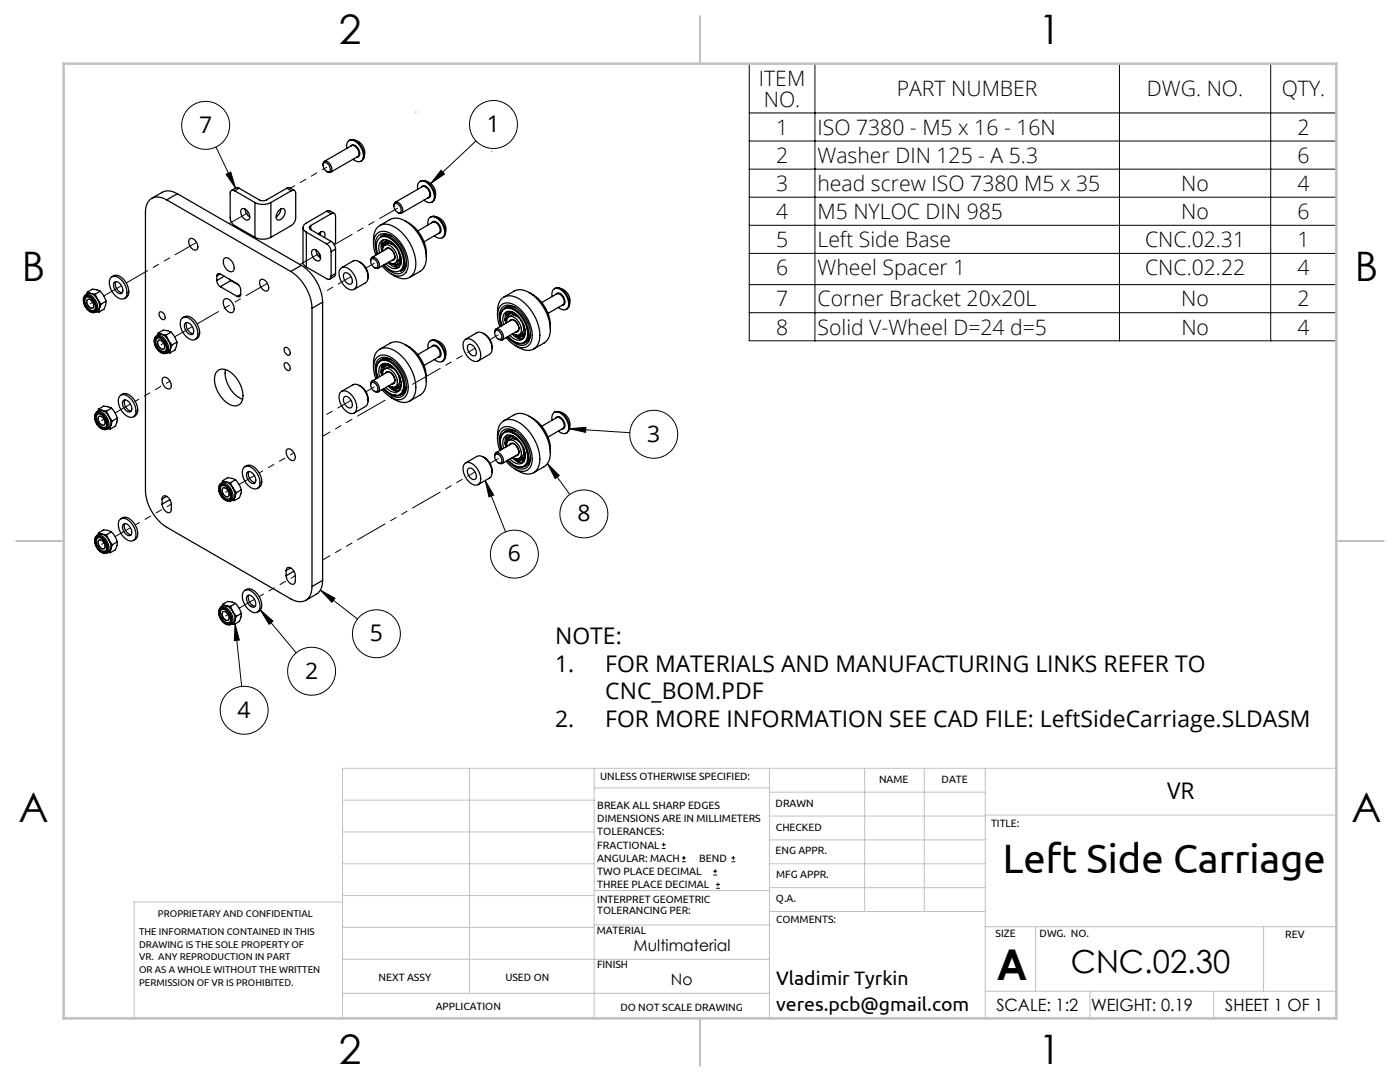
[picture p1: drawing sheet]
<svg xmlns="http://www.w3.org/2000/svg" width="279mm" height="216mm" viewBox="0 0 279 216" stroke-linecap="round" stroke-linejoin="round" font-family="sans-serif">
<g fill="none" stroke="#000" stroke-width=".2">
<path d="M149.5 12.7h117.2v55.3h-117.2zM162.6 12.7v55.3M223.4 12.7v55.3M253.6 12.7v55.3M43.1 29.3l3.9 8.2M45.1 34.8l.9-.5 1 3.2zM88 34l.7 .7-2.7 1.9zM95 28.1l-9 8.5M149.5 22.5h117.2M149.5 28.1h117.2M149.5 33.7h117.2M149.5 39.4h117.2"/>
<path d="M149.5 45h117.2M149.5 50.6h117.2M149.5 56.8h117.2M149.5 62.4h117.2M96.8 95.9l4.1 10.2M96.8 95.9l1.7 2.9-.9 .3zM109.3 92.5l4.4 6.2M109.3 92.5l2.3 2.4-.8 .6zM113.6 85.6l3.3-.3v1zM113.6 85.6l12.1 .7M63.9 117.8l7.4 5.7M63.9 117.8l3 1.6-.7 .8z"/>
<path d="M46.9 124.5l1.3 12.5M46.9 124.5l.9 3.2-1 .1zM52 121.7l2.5 2.2-.8 .7zM52 121.7l7.1 8.6M132.1 169.3h.7M132.1 168.5h.7M132.4 168.2v.7M136.1 171.9h.8M136.1 171.2h.8M136.5 170.8v.8M142.3 174.6h.8M142.3 173.8h.8"/>
<path d="M142.7 173.5v.7M142.9 177.3h.8M142.9 176.5h.8M143.3 176.1v.8M146 171.9h.7M146 171.2h.7M146.3 170.8v.8"/>
<circle cx="41" cy="25" r="4.8"/>
<circle cx="98.5" cy="24.8" r="4.8"/>
<circle cx="130.5" cy="86.7" r="4.8"/>
<circle cx="102.7" cy="110.6" r="4.8"/>
<circle cx="116.5" cy="102.5" r="4.8"/>
<circle cx="62.2" cy="133.9" r="4.8"/>
<circle cx="75.1" cy="126.5" r="4.8"/>
<circle cx="48.7" cy="141.7" r="4.8"/>
</g>
<g fill="none" stroke="#c0c0c0" stroke-width=".2">
<path d="M68.4 159.7h50.2M93.7 153.3v44.9M118.6 153.3v49.9M118.6 157.2h34.9M153.5 153.3v49.9M153.5 158.1h43.1M172.6 153.3v28.6M184.5 153.3v28.6M196.6 153.3v49.9M266.7 153.3h-198.3v49.9M68.4 178.7h50.2M68.4 172.4h50.2"/>
<path d="M68.4 166h50.2M68.4 180h-41.6v23.2M118.6 177.7h35.1M153.5 167.6h43.1M153.5 162.8h43.1M153.5 172.4h43.1M153.5 177.1h43.1M196.6 162.6h70.1M68.4 198.2h85.1M68.4 185.1h50.2M68.4 191.4h50.2M118.6 191.4h34.9"/>
<path d="M118.6 184.6h35.1M153.7 181.9h42.9M196.6 197.8h70.1M196.6 184.9h70.1M206.7 184.9v12.9M217.5 197.8v5.4M242.2 197.8v5.4M252.2 184.9v12.9"/>
</g>
<path d="M139.7 3.2v9.5M3.2 107.9h9.5M266.7 107.9h9.5M139.7 203.2v9.5" fill="none" stroke="#c0c0c0" stroke-width=".25"/>
<path d="M12.7 12.7h254v190.5h-254z" fill="none" stroke="#c0c0c0" stroke-width=".5"/>
<path d="M88 34l.7 .7-2.7 1.9zM45.1 34.8l.9-.5 1 3.2zM113.6 85.6l3.3-.3v1zM52 121.7l2.5 2.2-.8 .7zM46.9 124.5l.9 3.2-1 .1zM63.9 117.7l3 1.7-.7 .8zM109.3 92.5l2.3 2.4-.8 .6zM96.8 95.9l1.7 2.9-.9 .3z" fill="#000"/>
<g fill="none" stroke="#000" stroke-width=".25">
<path d="M33.3 39.9a2.55 2.55 0 0 0-3.9 .7l-.4 1.7v55.6a9.4 9.4 0 0 0 4.3 7.3l24.7 14.3a2.55 2.55 0 0 0 3.9-.8l.4-1.7M33.3 39.9l24.7 14.3M35.4 38.7a3 3 0 0 0-3-.3l-2.1 1.2M35.4 38.7l-2.1 1.2M35.4 38.7l24.7 14.2M46.8 38.1a.54 .54 0 0 0-.6-.1 .54 .54 0 0 0-.3 .6v4.9a1.95 1.95 0 0 0 .9 1.5l4.1 2.4M46.8 38.1l4.1 2.3M47.7 37.6l4.1 2.3a1.56 1.56 0 0 0 1.4 0l4-2.3M47.7 37.6l-.5-.2-1 .6M47.7 37.6l-.9 .5M57.2 37.6l.5-.2 1.1 .6M57.2 37.6l.9 .5"/>
<path d="M58.1 38.1a.54 .54 0 0 1 .7-.1 .54 .54 0 0 1 .2 .6v4.9a1.95 1.95 0 0 1-.9 1.5l-4 2.4M58.1 38.1l-4 2.3M64.5 33a.62 .62 0 0 1 .3-.8 .62 .62 0 0 1 .8 .2 1.29 1.29 0 0 1 .3 2l-.7-.2M64.7 32.5a1.19 1.19 0 0 1 1 1.8 1.19 1.19 0 0 1-1-1.8zM64.7 32.2l5.5-3.1a1.44 1.44 0 0 1 1.2 2.1l-5.4 3.2M69.2 29.6a1.17 1.17 0 0 1 .5-1.6 1.17 1.17 0 0 1 1.6 .5 3.2 3.2 0 0 1 1 3.4 1.18 1.18 0 0 1-1.8-.1M69.7 28.1a1.51 1.51 0 0 1 2 .6 2.95 2.95 0 0 1 .8 3.1l-.5 .4M70 29.2v-.1a.85 .85 0 0 1 1.4 .4l.4 .9a.66 .66 0 0 1-.6 .9M70.3 27.9a2.66 2.66 0 0 1 2.2 3.8M83.4 37.8a1.17 1.17 0 0 1 .4-1.6 1.17 1.17 0 0 1 1.6 .4 3.2 3.2 0 0 1 1.1 3.4 1.17 1.17 0 0 1-1.9-.1M83.8 36.2a1.48 1.48 0 0 1 2 .6 3 3 0 0 1 .8 3.2l-.4 .3M84.1 37.3a.73 .73 0 0 1 1.3 .2l.5 .9a.69 .69 0 0 1-.5 1.1"/>
<path d="M84.4 36a2.66 2.66 0 0 1 2.3 3.9M16.9 59.2a1.1 1.1 0 0 1 1.6 .4 1.98 1.98 0 0 1 .4 2.6 1.7 1.7 0 0 1-2-1.4l-.2-.7zM17 59.3a1.53 1.53 0 0 1 2 1.2l.1 .4a.86 .86 0 0 1-.3 1.2 .86 .86 0 0 1-1.2-.3 2 2 0 0 1-.6-2.5zM17.1 58.8a1.84 1.84 0 0 1 2.1 1.4l.3 1.1-.1 .7-.3 .3M17.1 58.8a2.02 2.02 0 0 0 .3 2.9l.9 .6h.8M17.2 59.3a1.59 1.59 0 0 1 1.9 1.7 .73 .73 0 0 1-.4 .9 .73 .73 0 0 1-1-.3 1.75 1.75 0 0 1-.5-2.3zM17.4 58.3l.7 .2M17.4 58.3l-.2 .4M17.5 59.7a1.16 1.16 0 0 1 1 1.8 1.16 1.16 0 0 1-1-1.8zM18.1 58.5l-.5 .1-.5 .2M18.1 58.5a2.49 2.49 0 0 1 1.4 1.2M18.1 58.5l.9 .2"/>
<path d="M19 58.7l.5 1M19.5 59.7a2.55 2.55 0 0 1 .4 1.8M19.5 59.7l.7 1M20 58.1l.7 .9 .5 1.1M20 58.1l-.6-.2a1.95 1.95 0 0 0-2 .4M20 58.1l-1 .6M22.1 55.4a1.43 1.43 0 0 1 2.2 .5 3.1 3.1 0 0 1 .8 3.5 1.43 1.43 0 0 1-2.2-.5 3.1 3.1 0 0 1-.8-3.5zM22.3 55.2a1.78 1.78 0 0 1 2.6 .9 2.8 2.8 0 0 1 .5 3.1l-.6 .4M22.9 56.3a1.45 1.45 0 0 1 1.6 1.6 .65 .65 0 0 1-.5 .7 .65 .65 0 0 1-.7-.4l-.6-.9a.99 .99 0 0 1 .2-1zM23.1 56.2a1.73 1.73 0 0 0 1.3 2.2M37.9 47.7a1.42 1.42 0 0 1 1.6 1.6 .64 .64 0 0 1-.5 .7 .64 .64 0 0 1-.7-.4l-.6-.9v-.6zM43.3 56a1.56 1.56 0 0 0 .7 1.2"/>
<path d="M43.3 55.1v.9M44 54.7l3.3 1.9a1.56 1.56 0 0 1 .7 1.2v.9M44 54.7a.43 .43 0 0 0-.5-.1 .43 .43 0 0 0-.2 .5M44 57.2l3.3 1.9M44 54.7l-.7 .4M44.7 55.1l-1.4 .9M44.8 59.7a1.42 1.42 0 0 1 1.8 1.2l.1 .4a.76 .76 0 0 1-.2 1 .76 .76 0 0 1-1.1-.2 1.93 1.93 0 0 1-.6-2.4zM44.8 51.6a1.42 1.42 0 0 1 1.8 1.2l.1 .3a.76 .76 0 0 1-.2 1 .76 .76 0 0 1-1.1-.2 1.93 1.93 0 0 1-.6-2.3zM45.8 55.7l.3 .3M46.1 56l-2.1 1.2M46.1 56l1.5 .9M48 58.7a.43 .43 0 0 1-.2 .5 .43 .43 0 0 1-.5-.1"/>
<path d="M48 58.7l-.7 .4M48.2 41.7a1.39 1.39 0 0 1 1.6 1.6 .62 .62 0 0 1-.4 .7 .62 .62 0 0 1-.8-.4l-.4-.6-.2-.6zM48.9 41.7l.2 .8 .7 .8M50.9 40.4a3.5 3.5 0 0 0 3.2 0M50.9 47.4a3.5 3.5 0 0 0 3.2 0M50.9 40.4v7M52 55.8a1.42 1.42 0 0 1 1.6 1.6 .64 .64 0 0 1-.4 .7 .64 .64 0 0 1-.8-.4l-.5-.9-.1-.6zM54.1 40.4v7M55.6 42a.71 .71 0 0 1 1.1-.3 .71 .71 0 0 1 .1 1.1l-.5 .8a.66 .66 0 0 1-1 .2 .66 .66 0 0 1-.1-.9zM56 41.7l-.2 .9-.7 .7M58 54.2a9.4 9.4 0 0 1 4.3 7.3M60.1 52.9a9.4 9.4 0 0 1 4.3 7.4"/>
<path d="M60.1 52.9l-2.1 1.3M60.5 45.4v7a1.12 1.12 0 0 0 .6 .9M61.1 53.3l4.1 2.3a.54 .54 0 0 0 .6 .1 .54 .54 0 0 0 .3-.6M61.1 46.3l4.1 2.4M61.1 46.3v7M62 45a.43 .43 0 0 0-.3 .4 .43 .43 0 0 0 .3 .4M62 45.8l4.1 2.4M62 45v.8M62.3 49.9a1.25 1.25 0 0 1 1.6 1.2 .66 .66 0 0 1-.1 .9 .66 .66 0 0 1-1-.2l-.5-.9-.1-.6zM63.1 49.9l.2 .8 .7 .8M63.5 46.7a.68 .68 0 0 1 .8-.5 .68 .68 0 0 1 .6 .8l-.1 .4M63.9 50.9l-.4 .2"/>
<path d="M64 46.3l-.1 .6M65.2 48.7a1.95 1.95 0 0 1 .9 1.5M65.2 42.1l-4.1 2.4a.97 .97 0 0 0-.6 .9 .97 .97 0 0 0 .6 .9M65.2 42.1l.5-.1 1 .6M65.2 42.1l.9 .6M66.1 48.2a1.96 1.96 0 0 1 .9 1.5M66.1 42.7a.54 .54 0 0 1 .6-.1 .54 .54 0 0 1 .3 .6v4.9l-.3 .8M66.1 48.2l-.9 .5M66.1 50.2v4.9M66.1 42.7l-4.1 2.3M67 54.6l-.2 .5-1 .6M67 49.7l-.9 .5"/>
<path d="M67 49.7v4.9M67 54.6l-.9 .5M67.9 53.6a1.37 1.37 0 0 1 2.1 .4 3.2 3.2 0 0 1 .9 3.5 1.37 1.37 0 0 1-2.1-.4 3.2 3.2 0 0 1-.9-3.5zM68.2 53.4l2.2-1.3a2.15 2.15 0 0 1 2.5 1.4 2.26 2.26 0 0 1 0 2.9l-2.2 1.3M68.7 54.6a1.19 1.19 0 0 1 1.6 1.1 .66 .66 0 0 1-.1 .9 .66 .66 0 0 1-1-.1l-.4-.6-.2-.6zM71.7 52.2a3.1 3.1 0 0 1 1.8 3.1M74 52.1a.63 .63 0 0 1 .3-.8 .63 .63 0 0 1 .8 .3 1.24 1.24 0 0 1 .3 2l-.7-.2M74.1 51.7a1.18 1.18 0 0 1 1.1 1.7 1.18 1.18 0 0 1-1.1-1.7zM74.2 51.4l3.1-1.8a1.5 1.5 0 0 1 1.3 2.1l-3.1 1.8M74.5 48.6a3.5 3.5 0 0 1 1.6-3.8 4.2 4.2 0 0 1 4 1.5 8.6 8.6 0 0 1 2.7 7.5 2.42 2.42 0 0 1-3.8 1.4l-1-.6M75 50.9a4.3 4.3 0 0 1 .1-4.2 2.4 2.4 0 0 1 3.4 .2 7.3 7.3 0 0 1 2.9 6.6 1.96 1.96 0 0 1-3.1 1.3l-1-.7-1-1M75.3 50.8a3.5 3.5 0 0 1 .4-3.9 2.75 2.75 0 0 1 3.3 .9 6.2 6.2 0 0 1 1.9 5.8 1.81 1.81 0 0 1-2.8 .7l-1.6-1.4"/>
<path d="M75.4 50.7a2.78 2.78 0 0 1 .5-3.3 2.72 2.72 0 0 1 3.1 1.2 4.9 4.9 0 0 1 1.3 4.9 1.8 1.8 0 0 1-2.9 .1l-.8-.7M75.8 50.5a1.85 1.85 0 0 1 .8-2.7 4 4 0 0 1 3.4 3.6 1.53 1.53 0 0 1-1.3 2.2l-.8-.2-.9-.8M75.8 45l2.1-1.2a3.5 3.5 0 0 1 3.8 .9 8.9 8.9 0 0 1 3.2 7.9 2.45 2.45 0 0 1-1 1.5l-2.1 1.3M76.1 48.5l.1 .4M76.1 48.5v.9l.1 .8M76.4 50l-.1 .1M76.4 50.1a.97 .97 0 0 1 .4-1.2 .97 .97 0 0 1 1.2 .3 2.82 2.82 0 0 1 1.1 3.1 1.01 1.01 0 0 1-1.5 0M76.5 47.9l-.4 .6M76.6 49.3l-.1-.4 .6-.6a.74 .74 0 0 0-.6 1M76.9 49.8a.69 .69 0 0 1 .6-.4 .69 .69 0 0 1 .6 .4 1.51 1.51 0 0 1 .4 2.1l-.4 .1M77 47.8l.1 .2h.4M77.1 48h-.1h.6"/>
<path d="M77.2 48.3l.3 .3M77.5 52.4l.2 .2M77.5 52.4l.3 .2h.7M77.5 48.6l-.7 .3M77.5 48.6h.5l.6 .4M77.7 52.6l.8 .6 .7 .1M77.9 48.6l.5 .2M78 48.2l-.9 .1-.1-.3a.87 .87 0 0 0-.7 1.2l.2 .1M78.2 47.1h-.1a1.89 1.89 0 0 0-2.2 .1 2.55 2.55 0 0 1 3 .9 5.4 5.4 0 0 1 1.6 5.5l-.6 .5 .4-.2a1.97 1.97 0 0 0 .8-1.7M78.3 48.5l-.2 .1M78.4 48.5l.2 .4 .4 .3M78.5 48.9l.3 .3"/>
<path d="M78.6 41.1a.65 .65 0 0 1 .4-.8 .65 .65 0 0 1 .8 .4 1.14 1.14 0 0 1 .2 1.9l-.7-.2M78.7 52.6l-.4 .2-.6-.2M78.7 52.7a.39 .39 0 0 0 .2 .4 .39 .39 0 0 0 .5-.1l.6-.3-.2 .1M78.8 40.7a1.17 1.17 0 0 1 1.1 1.7 1.17 1.17 0 0 1-1.1-1.7zM78.8 49.2l.3 .1M78.8 49.2l.9 1.4M78.9 40.4l5.4-3.2a1.44 1.44 0 0 1 1.2 2.2l-5.4 3.1M78.9 53.1l.3 .2M79.6 53.3h-.4M79.6 50.6l.2 .7-.1 .5M79.7 51.8v.4M79.7 51.8l-.3 .4-.5 .3"/>
<path d="M79.7 51.8h.1M79.8 52.5l-.7 .3h-.3v-.2M79.8 52.4l-.9 .4h-.2v-.3M80 51.2l-.2 .3M80 51.6l-.3 .7 .2 .3M80 52.1v.5M80 52.2v.3M80.9 44.1a7.7 7.7 0 0 1 4.2 7.3M83.4 46.1l3-1.8a1.44 1.44 0 0 1 1.2 2.2l-3 1.7M85.4 44.9a1.15 1.15 0 0 1 .4-1.5 1.15 1.15 0 0 1 1.6 .3 2.94 2.94 0 0 1 1 3.6 1.31 1.31 0 0 1-1.7-.2M85.9 43.3a1.7 1.7 0 0 1 2.2 .9 2.56 2.56 0 0 1 .4 3l-.2 .2M86.2 44.5a.68 .68 0 0 1 1.2 0 1.34 1.34 0 0 1 .2 2.1h-.2"/>
<path d="M86.5 43.1a2.66 2.66 0 0 1 2.2 3.9M100.5 59.3l2.1-1.2a3.4 3.4 0 0 1 3.8 .8 9.5 9.5 0 0 1 3.4 6.8M105.6 58.4a7.7 7.7 0 0 1 4.2 7.3M110.2 59.2a1.11 1.11 0 0 1 .2-1.3 1.11 1.11 0 0 1 1.3-.2 3.4 3.4 0 0 1 1.7 3.6l-.4 .4M110.6 57.6a1.61 1.61 0 0 1 2.2 .8 2.74 2.74 0 0 1 .6 3.1l-.4 .2M110.9 58.7a.75 .75 0 0 1 1.3 .2l.5 1a.67 .67 0 0 1-.5 1M111.3 57.4a2.66 2.66 0 0 1 2.2 3.9M19.2 62.2l.6 .1M19.9 61.5l-.3 .5-.5 .3M19.9 61.5l-.1 .8M20.2 60.7l-.3 .8M21.2 60.1l-.1 .7-.3 .9-1 .6"/>
<path d="M21.2 60.1l-1 .6M23.9 79a1.43 1.43 0 0 1 2.1 .5 3.1 3.1 0 0 1 .8 3.5 1.43 1.43 0 0 1-2.1-.5 3.1 3.1 0 0 1-.8-3.5zM24.1 78.8a1.78 1.78 0 0 1 2.6 .9 2.8 2.8 0 0 1 .5 3.1l-.6 .4M24.6 79.9a1.45 1.45 0 0 1 1.7 1.6 .65 .65 0 0 1-.5 .7 .65 .65 0 0 1-.7-.4l-.6-.9a.99 .99 0 0 1 .1-1zM24.9 79.8a1.73 1.73 0 0 0 1.3 2.2M31 67.4a1.1 1.1 0 0 1 1.6 .4 1.98 1.98 0 0 1 .5 2.5 1.7 1.7 0 0 1-2.1-1.3l-.2-.8zM31.2 67.4a1.53 1.53 0 0 1 1.9 1.3l.1 .3a.86 .86 0 0 1-.3 1.2 .86 .86 0 0 1-1.1-.3 2 2 0 0 1-.6-2.5zM31.2 69.4a1.77 1.77 0 0 0 2 1.1M31.2 67a1.84 1.84 0 0 1 2.1 1.3l.3 1.2-.1 .6-.3 .4M31.2 67a1.72 1.72 0 0 0 0 2.4M31.4 67.5a1.6 1.6 0 0 1 1.8 1.7 .73 .73 0 0 1-.4 .9 .73 .73 0 0 1-.9-.3 1.75 1.75 0 0 1-.5-2.3zM31.6 66.4l.6 .3"/>
<path d="M31.6 66.4l-.2 .5M31.7 67.9a1.16 1.16 0 0 1 1 1.7 1.16 1.16 0 0 1-1-1.7zM31.8 62.3a.91 .91 0 0 1 1 .3 .91 .91 0 0 1 .1 1l-.1 .1a.99 .99 0 0 1-1-1.4zM32.2 66.7h-.4l-.6 .3M32.2 66.7a2.5 2.5 0 0 1 1.4 1.2M32.2 66.7l1 .1M32.6 75.4a1.42 1.42 0 0 1 1.6 1.6 .64 .64 0 0 1-.5 .7 .64 .64 0 0 1-.7-.4l-.6-.9v-.6zM33.2 66.8l.4 1.1M33.4 70.4h.5M33.6 67.9a2.55 2.55 0 0 1 .4 1.8M33.6 67.9l.7 .9M34 69.7l-.2 .4-.6 .4"/>
<path d="M34 69.7l-.1 .7M34.1 66.3l.8 .9 .4 1.1M34.1 66.3l-.6-.3a1.95 1.95 0 0 0-1.9 .4M34.1 66.3l-.9 .5M34.3 68.8l-.3 .9M35.3 68.3l-.1 .7-.3 .9-1 .5M35.3 68.3l-1 .5M36.3 63.6a1.43 1.43 0 0 1 2.1 .5 3.1 3.1 0 0 1 .8 3.4 1.43 1.43 0 0 1-2.1-.4 3.1 3.1 0 0 1-.8-3.5zM36.5 63.4a1.78 1.78 0 0 1 2.6 .8 2.8 2.8 0 0 1 .5 3.1l-.6 .4M37 64.5a1.45 1.45 0 0 1 1.7 1.6 .65 .65 0 0 1-.5 .7 .65 .65 0 0 1-.8-.4l-.5-.9a.99 .99 0 0 1 .1-1zM37.3 64.4a1.73 1.73 0 0 0 1.2 2.2M43.5 74a2.46 2.46 0 0 1 3.1 .8 5.7 5.7 0 0 1 1.8 5.1 1.64 1.64 0 0 1-2.6 .8 5.8 5.8 0 0 1-2.8-6.1z"/>
<path d="M45 73.7a5.9 5.9 0 0 0 3.4 6M56.8 69.4a.91 .91 0 0 1 .9 .3 .91 .91 0 0 1 .2 1l-.1 .1a.99 .99 0 0 1-1-1.4zM56.8 72.5a.91 .91 0 0 1 .9 .2 .91 .91 0 0 1 .2 1l-.1 .2a.99 .99 0 0 1-1-1.4zM62.3 61.5v55.5M64.4 60.3l-2.1 1.2M64.4 60.3v55.5M68 78.3a1.42 1.42 0 0 1 2.1 .5 3.1 3.1 0 0 1 .8 3.4 1.42 1.42 0 0 1-2.1-.4 3.1 3.1 0 0 1-.8-3.5zM68.2 78.1l2.2-1.3a2.2 2.2 0 0 1 2.5 1.4l.4 .9 .2 .9M68.7 79.2a1.39 1.39 0 0 1 1.6 1.6 .62 .62 0 0 1-.4 .6 .62 .62 0 0 1-.8-.3l-.4-.6-.2-.6zM71.7 76.9a3.1 3.1 0 0 1 1.8 2.7M73.5 80a1.25 1.25 0 0 1-.6 1.1l-2.2 1.3M73.5 79.6v.4"/>
<path d="M74 76.8a.65 .65 0 0 1 .4-.8 .65 .65 0 0 1 .8 .4 1.15 1.15 0 0 1 .1 1.9l-.6-.2M74.1 76.4a1.04 1.04 0 0 1 1.3 1.2 .49 .49 0 0 1-.3 .5 .49 .49 0 0 1-.6-.2l-.5-.7zM74.5 73.3v-.9a2.57 2.57 0 0 1 2.5-3 7.1 7.1 0 0 1 5.2 4.6 5.4 5.4 0 0 1 0 5.7 2.75 2.75 0 0 1-3.4 0l-.8-.4M75 75.6a4.4 4.4 0 0 1 .2-4.3 2.54 2.54 0 0 1 3.4 .4 7.2 7.2 0 0 1 2.7 6.6 1.99 1.99 0 0 1-3.2 1.1l-.9-.7-.9-1M75.1 73.2v1.2l.3 1a2.91 2.91 0 0 1 .4-3.3 2.55 2.55 0 0 1 3.1 1.1 5.1 5.1 0 0 1 1.4 4.9 1.72 1.72 0 0 1-2.7 .3l-1-.9 .7 .7 1.1 .7M75.2 73.1a1.66 1.66 0 0 1 2.7-1.1 5.6 5.6 0 0 1 2.6 6.1 1.52 1.52 0 0 1-2 .8M75.3 75.4a3.6 3.6 0 0 1 .2-3.7 2.46 2.46 0 0 1 3.3 .6 6.4 6.4 0 0 1 2.2 5.8 1.74 1.74 0 0 1-2.7 1l-.9-.6-.9-.9M75.8 75.2a1.84 1.84 0 0 1 .8-2.7 4 4 0 0 1 3.4 3.6 1.51 1.51 0 0 1-1.3 2.2l-.8-.3-.9-.7M75.8 69.7l2.1-1.2a3.4 3.4 0 0 1 3.8 .8 9.5 9.5 0 0 1 3.4 6.8M76.1 74v.2M76.1 74.3l.1 .4M76.1 74.6l.1 .3"/>
<path d="M76.3 72.7l.1 .4M76.4 74.8a.95 .95 0 0 1 .3-1.1 .95 .95 0 0 1 1.2 .1 2.62 2.62 0 0 1 1.1 3.3 1.02 1.02 0 0 1-1.4-.1M76.5 72.6l-.4 .6v1.1M76.5 72.5v.1M76.6 73.5l-.3 .3-.2 .5M76.7 73.5l-.3 .4a.9 .9 0 0 0-.1 1M76.8 73.6l.5-.3a1.51 1.51 0 0 1 1.7 .7M76.9 72.8l.3-.2-.4 .2a.37 .37 0 0 0-.4 .3 .37 .37 0 0 0 .2 .4M76.9 74.5a.69 .69 0 0 1 .6-.4 .69 .69 0 0 1 .6 .4l.5 .6 .2 .6M77.1 73l-.5 .3 .2 .3M77.5 72.8l-.9 .5v.2h.2M77.5 77.1l1.2 .8"/>
<path d="M77.5 72.9l.8 .2M77.5 72.6l.2 .2M77.6 73l.3 .3M77.9 72.9l-.5-.3 .1 .3M78.2 71.8l-.2-.1a1.84 1.84 0 0 0-2.1 .2M78.4 77.7l.3 .2M78.6 73.4h-.5M78.7 77.9l.9 .1M78.8 75.7a1.54 1.54 0 0 0-1.5-1.4l-3.1 1.7M78.8 75.7l-.2 .7-3.1 1.8M78.8 75.7a.65 .65 0 0 1-.7 1M79.2 74.3l.6 1.6"/>
<path d="M79.5 76.8v.5M79.5 76.8l-.6 .4M79.5 77.2l-.7 .2-.5-.2M79.5 77.2l-.5 .2a.59 .59 0 0 1-.8-.2v.2a.51 .51 0 0 0 .9 .3l.5-.2M79.7 77.5l.2 .2M79.7 77.5l-.1 .1M79.7 75.7v.7l-.2 .4M79.8 75.2l-.1 .3M79.8 75.4v.4l.2 .4M79.8 77.6l-.6 .4M80 76.2l-.3 .1M80 76.2h.1"/>
<path d="M80 77.1l-.3 .4M80 76.6l-.5 .7 .1 .3 .5-.6M80.9 68.8a7.7 7.7 0 0 1 4.2 7.3M81.1 76.9v.3a1.81 1.81 0 0 1-1.2 1.6M83.4 70.8l3-1.8a1.44 1.44 0 0 1 1.2 2.2l-3 1.7M85.1 76.1a3 3 0 0 1-1.2 2.7l-2.1 1.2M85.4 69.6a1.17 1.17 0 0 1 .5-1.6 1.17 1.17 0 0 1 1.6 .4 3.2 3.2 0 0 1 1.1 3.4 1.17 1.17 0 0 1-1.9-.1M85.9 68a1.48 1.48 0 0 1 2 .6 3 3 0 0 1 .8 3.2l-.4 .3M86.2 69.1a.72 .72 0 0 1 1.2 .2 1.24 1.24 0 0 1 .2 2h-.2M86.5 67.8a2.66 2.66 0 0 1 2.2 3.9M92.7 67.9a1.43 1.43 0 0 1 2.2 .5 3.1 3.1 0 0 1 .7 3.4 1.43 1.43 0 0 1-2.1-.4 3.1 3.1 0 0 1-.8-3.5zM92.9 67.7l2.3-1.3a2.21 2.21 0 0 1 2.5 1.4l.4 .9 .1 .9"/>
<path d="M93.5 68.8a1.39 1.39 0 0 1 1.6 1.6 .62 .62 0 0 1-.5 .7 .62 .62 0 0 1-.7-.4l-.4-.6-.2-.6zM96.4 66.5a3.1 3.1 0 0 1 1.8 3.1M98.2 69.6a1.25 1.25 0 0 1-.5 1.1l-2.3 1.3M98.7 66.4a.6 .6 0 0 1 .3-.7 .6 .6 0 0 1 .7 .1 1.44 1.44 0 0 1 .5 2M98.9 65.9a1.19 1.19 0 0 1 1.1 1.8 1.19 1.19 0 0 1-1.1-1.8zM99 65.6l3.1-1.7a1.5 1.5 0 0 1 1.2 2.1l-3.1 1.8M99.3 62.9v-.9a2.57 2.57 0 0 1 2.4-3 7.1 7.1 0 0 1 5.2 4.6 5.4 5.4 0 0 1 0 5.7 2.75 2.75 0 0 1-3.4 0l-.7-.4M99.4 67.7l.4 .1h.4M99.8 65.2a4.4 4.4 0 0 1 .2-4.3 2.54 2.54 0 0 1 3.4 .4 7.2 7.2 0 0 1 2.7 6.6 1.99 1.99 0 0 1-3.2 1.1l-1-.7-.9-.9M99.9 62.8v1.2l.2 1M99.9 62.7a1.66 1.66 0 0 1 2.7-1.1 5.6 5.6 0 0 1 2.7 6.1 1.52 1.52 0 0 1-2 .8M100 65a3.6 3.6 0 0 1 .3-3.7 2.46 2.46 0 0 1 3.2 .6 6.4 6.4 0 0 1 2.2 5.8 1.74 1.74 0 0 1-2.6 1l-.9-.6-.9-.9"/>
<path d="M100.1 65a2.91 2.91 0 0 1 .5-3.3 2.55 2.55 0 0 1 3.1 1.1 5.1 5.1 0 0 1 1.4 4.9 1.72 1.72 0 0 1-2.8 .3l-.9-.8 .7 .6 1.1 .7M100.5 64.8a1.84 1.84 0 0 1 .9-2.7 4 4 0 0 1 3.4 3.6 1.51 1.51 0 0 1-1.4 2.2l-.7-.3-.9-.7M100.8 63.6v.2M100.8 63.9v.1M100.8 63.9h.1M100.8 64l.2 .3M100.9 64.2l.1 .3M101.1 62.3v.4M101.1 62.3l-.3 .7v.9M101.1 64.4a.95 .95 0 0 1 .4-1.1 .95 .95 0 0 1 1.2 .1 2.62 2.62 0 0 1 1.1 3.3 1.02 1.02 0 0 1-1.4-.1M101.2 62.2l-.1 .1M101.2 62.2h.1"/>
<path d="M101.4 63.1l-.4 .3-.2 .5M101.5 63.1l-.4 .4a.89 .89 0 0 0-.1 1M101.5 63.2l.5-.3a1.51 1.51 0 0 1 1.7 .7M101.6 62.4l.4-.2-.5 .2a.37 .37 0 0 0-.4 .3 .37 .37 0 0 0 .2 .4M101.6 64.1a.69 .69 0 0 1 .7-.4 .69 .69 0 0 1 .6 .4 1.5 1.5 0 0 1 .4 2.1l-.4 .1M101.8 62.6l-.4 .3 .2 .3M102.2 62.4l-.9 .5v.2h.2M102.2 66.7l1.2 .8M102.3 62.2l.2 .2M102.4 62.6l.3 .3M102.6 62.5l-.4-.3v.2a.48 .48 0 0 0 .7 .3l.1 .1M102.9 61.4l-.2-.1a1.84 1.84 0 0 0-2 .2"/>
<path d="M103.1 66.8l.4 .3 .8-.3a.95 .95 0 0 1-1.3 .1v.1a.51 .51 0 0 0 .8 .3l.5-.2M103.2 67.3l.2 .2M103.3 63h-.4M103.4 67.5l1 .1M103.9 63.9l.7 1.6M104.2 66.4l.1 .5M104.4 67.1l.2 .2M104.4 67.1v.1M104.5 65.3l-.2 1-.7 .5M104.5 64.8v.3M104.6 65l-.1 .4 .3 .4M104.6 67.2l-.6 .4"/>
<path d="M104.8 66.7l-.4 .4M104.8 66.2l-.6 .7 .2 .3M104.8 65.9l-.3 .1M104.8 66.6l-.4 .6M105.9 66.5l-.1 .4a1.81 1.81 0 0 1-1.1 1.5M108.1 60.4l3-1.8a1.44 1.44 0 0 1 1.3 2.2l-3 1.7M109.8 65.7a3 3 0 0 1-1.2 2.7l-2.1 1.2M111.4 61.3a1.49 1.49 0 0 0 1.6 .4M19.2 82.5a1.1 1.1 0 0 1 1.5 .5 1.98 1.98 0 0 1 .5 2.5 1.7 1.7 0 0 1-2.1-1.4l-.2-1zM19.3 82.6a1.53 1.53 0 0 1 1.9 1.2l.1 .4a.86 .86 0 0 1-.2 1.2 .86 .86 0 0 1-1.2-.3 2 2 0 0 1-.6-2.5zM19.3 84.5a1.77 1.77 0 0 0 2 1.1M19.3 82.2a1.84 1.84 0 0 1 2.1 1.3l.4 1.2-.1 .6-.4 .3"/>
<path d="M19.4 82.2a1.72 1.72 0 0 0-.1 2.3M19.5 82.7a1.6 1.6 0 0 1 1.8 1.6 .73 .73 0 0 1-.4 1 .73 .73 0 0 1-.9-.3 1.75 1.75 0 0 1-.5-2.3zM19.7 81.6l.7 .3M19.7 81.6l-.2 .5M19.8 83.1a1.16 1.16 0 0 1 1 1.7 1.16 1.16 0 0 1-1-1.7zM20.4 81.9h-.5l-.6 .3M20.4 81.9a2.5 2.5 0 0 1 1.3 1.2M20.4 81.9l.9 .1M21.3 82l.4 1.1M21.5 85.5l.5 .1M21.7 83.1a2.55 2.55 0 0 1 .4 1.8M21.7 83.1l.7 .9"/>
<path d="M22.1 84.9l-.2 .4-.6 .3M22.1 84.9l-.1 .7M22.3 81.4l.7 1 .4 1M22.3 81.4l-.7-.2a1.95 1.95 0 0 0-1.9 .4M22.3 81.4l-1 .6M22.4 84l-.3 .9M23.4 83.4l-.1 .8-.3 .8-1 .6M23.4 83.4l-1 .6M32.4 99.6a.59 .59 0 0 1 .3-.7 .59 .59 0 0 1 .7 .2l.5 .5a3.2 3.2 0 0 1 .1 2.5 .95 .95 0 0 1-1.3-.5l-.3-1M32.4 99.6v1M33.3 99l-.9 .6M33.9 99.7l-1.5 .9"/>
<path d="M43.9 96.8a1.1 1.1 0 0 1 1.6 .4 1.98 1.98 0 0 1 .4 2.6 1.7 1.7 0 0 1-2-1.4l-.2-.7zM44 96.9a1.53 1.53 0 0 1 2 1.2l.1 .4a.86 .86 0 0 1-.3 1.2 .86 .86 0 0 1-1.2-.3 2 2 0 0 1-.6-2.5zM44.1 96.5a1.84 1.84 0 0 1 2.1 1.3l.3 1.1-.1 .7-.3 .3M44.1 96.5a2.02 2.02 0 0 0 .3 2.8l.9 .7 .8-.1M44.2 97a1.6 1.6 0 0 1 1.9 1.6 .73 .73 0 0 1-.4 1 .73 .73 0 0 1-1-.4 1.75 1.75 0 0 1-.5-2.2zM44.4 95.9l.7 .3M44.4 95.9l-.2 .5M44.5 97.4a1.16 1.16 0 0 1 1 1.7 1.16 1.16 0 0 1-1-1.7zM45.1 96.2h-.5l-.5 .3M45.1 96.2a2.5 2.5 0 0 1 1.4 1.2M45.1 96.2l.9 .1M46 96.3l.5 1.1"/>
<path d="M46.3 99.8l.5 .1M46.5 97.4a2.55 2.55 0 0 1 .4 1.8M46.5 97.4l.7 .9M46.9 99.2l-.3 .4-.5 .3M46.9 99.2l-.1 .7M47 95.7l.7 1 .5 1M47 95.7l-.6-.2a1.95 1.95 0 0 0-2 .4M47 95.7l-1 .6M47.2 98.3l-.3 .9M48.2 97.7l-.1 .8-.3 .8-1 .6M48.2 97.7l-1 .6M48.7 93.3a1.43 1.43 0 0 1 2.1 .5 3.1 3.1 0 0 1 .8 3.5 1.43 1.43 0 0 1-2.2-.5 3.1 3.1 0 0 1-.7-3.5z"/>
<path d="M48.9 93.1a1.78 1.78 0 0 1 2.6 .9 2.8 2.8 0 0 1 .4 3.1l-.5 .4M49.4 94.2a1.45 1.45 0 0 1 1.7 1.6 .65 .65 0 0 1-.5 .7 .65 .65 0 0 1-.8-.4l-.5-.9a.99 .99 0 0 1 .1-1zM49.7 94.1a1.73 1.73 0 0 0 1.2 2.2M57.3 89.6a1.42 1.42 0 0 1 1.6 1.7 .64 .64 0 0 1-.4 .7 .64 .64 0 0 1-.8-.4l-.5-.9-.1-.6zM92.7 92.6a1.43 1.43 0 0 1 2.2 .4 3.1 3.1 0 0 1 .7 3.5 1.43 1.43 0 0 1-2.1-.5 3.1 3.1 0 0 1-.8-3.4zM92.9 92.4l2.3-1.3a2.21 2.21 0 0 1 2.5 1.4l.4 .9 .1 .9M93.5 93.5a1.39 1.39 0 0 1 1.6 1.6 .62 .62 0 0 1-.5 .6 .62 .62 0 0 1-.7-.4l-.4-.5-.2-.6zM96.4 91.2a3.1 3.1 0 0 1 1.8 3.1M98.2 94.3a1.25 1.25 0 0 1-.5 1.1l-2.3 1.3M98.7 91.1a.61 .61 0 0 1 .3-.8 .61 .61 0 0 1 .8 .2 1.37 1.37 0 0 1 .4 2l-.8-.2M98.9 90.7a1.14 1.14 0 0 1 1.2 1.5 .62 .62 0 0 1-.6 .2 .62 .62 0 0 1-.5-.5l-.2-.5zM99 90.3l3.1-1.8a1.5 1.5 0 0 1 1.2 2.2l-3.1 1.8"/>
<path d="M99.3 87.6v-.9a2.57 2.57 0 0 1 2.4-3 7.1 7.1 0 0 1 5.2 4.6 5.4 5.4 0 0 1 0 5.7 2.75 2.75 0 0 1-3.4 0l-.7-.4M99.8 89.9a4.4 4.4 0 0 1 .2-4.3 2.54 2.54 0 0 1 3.4 .4 7.2 7.2 0 0 1 2.7 6.6 1.99 1.99 0 0 1-3.2 1.1l-1-.7-.9-1M99.9 87.5v1.2l.2 1a2.98 2.98 0 0 1 .5-3.3 2.55 2.55 0 0 1 3.1 1 5.1 5.1 0 0 1 1.4 5 1.72 1.72 0 0 1-2.8 .3l-.9-.9M99.9 87.4a1.66 1.66 0 0 1 2.7-1.1 5.6 5.6 0 0 1 2.7 6.1 1.52 1.52 0 0 1-2 .7M100 89.7a3.6 3.6 0 0 1 .3-3.7 2.46 2.46 0 0 1 3.2 .6 6.4 6.4 0 0 1 2.2 5.7 1.74 1.74 0 0 1-2.6 1.1l-.9-.6-.9-.9M100.5 89.4a1.84 1.84 0 0 1 .9-2.6 4 4 0 0 1 3.4 3.6 1.51 1.51 0 0 1-1.4 2.2l-.7-.3-.9-.7M100.5 84l2.1-1.2a3.4 3.4 0 0 1 3.8 .8 9.5 9.5 0 0 1 3.4 6.8M100.8 88.3v.2M100.8 88.6l.2 .4M100.8 88.5v.1M100.9 88.9l.1 .3M101.1 87v.4"/>
<path d="M101.1 87l-.3 .7v.9M101.1 89.1a.95 .95 0 0 1 .4-1.2 .95 .95 0 0 1 1.2 .1 2.62 2.62 0 0 1 1.1 3.4 1.02 1.02 0 0 1-1.4-.2M101.1 87.6l.2 .2M101.2 86.8l-.1 .2M101.4 87.8l-.4 .2-.2 .5M101.4 91.8l.7 .7 1.1 .7M101.5 87.8l-.4 .4a.89 .89 0 0 0-.1 .9M101.5 87.9l.5-.3a1.51 1.51 0 0 1 1.7 .7M101.6 87.1l.3-.2-.6 .4-.2 .3M101.6 88.8a.69 .69 0 0 1 .7-.4 .69 .69 0 0 1 .6 .4 1.5 1.5 0 0 1 .4 2.1h-.4M101.8 87.3l-.4 .3 .2 .3M102.2 87.1l-.9 .5v.2h.2"/>
<path d="M102.2 91.3l1.2 .9M102.3 86.9l.2 .2M102.4 87.3l.3 .3M102.6 87.1l-.4-.2v.2a.48 .48 0 0 0 .7 .3h.2M102.9 86.1l-.2-.1a1.84 1.84 0 0 0-2 .2M103 91.5v.2a.51 .51 0 0 0 .8 .3l.5-.2M103 91.5a.89 .89 0 0 0 1.3 0l-.8 .2-.4-.2M103.2 91.9l.2 .3M103.3 87.6h-.4M103.4 92.2l1 .1M103.9 88.6l.7 1.6M104.2 91.1l.1 .5"/>
<path d="M104.2 91.1l-.6 .4M104.4 91.8l.2 .2M104.4 91.8h.1M104.5 90v.7l-.3 .4M104.5 89.5v.3M104.6 89.7l-.1 .4 .3 .4M104.6 91.9l-.6 .4M104.7 90.5l-.2 .1M104.7 90.5h.1M104.8 91.4l-.4 .4M104.8 90.9l-.6 .7 .2 .2M104.8 91.3l-.4 .5"/>
<path d="M105.6 83.1a7.7 7.7 0 0 1 4.2 7.3M105.9 91.2l-.1 .3a1.81 1.81 0 0 1-1.1 1.6M108.1 85l3-1.7a1.44 1.44 0 0 1 1.3 2.2l-3 1.7M109.8 90.4a3 3 0 0 1-1.2 2.7l-2.1 1.2M110.2 83.9a1.12 1.12 0 0 1 .2-1.3 1.12 1.12 0 0 1 1.2-.3 3.2 3.2 0 0 1 1.7 3.9 1.21 1.21 0 0 1-1.9-.2M110.6 82.3a1.56 1.56 0 0 1 2.1 .7 2.85 2.85 0 0 1 .7 3.1l-.4 .3M110.9 83.4a.79 .79 0 0 1 1.4 .3l.4 .9a.65 .65 0 0 1-.5 1M111.3 82.1a2.66 2.66 0 0 1 2.2 3.9M19.2 107.2a1.1 1.1 0 0 1 1.5 .4 1.98 1.98 0 0 1 .5 2.6 1.7 1.7 0 0 1-2.1-1.4l-.2-1.1zM19.3 107.3a1.53 1.53 0 0 1 1.9 1.2l.1 .4a.86 .86 0 0 1-.2 1.2 .86 .86 0 0 1-1.2-.3 2 2 0 0 1-.6-2.5zM19.3 109.2a1.77 1.77 0 0 0 2 1.1M19.3 106.9a1.84 1.84 0 0 1 2.1 1.3l.4 1.1-.1 .7-.4 .3"/>
<path d="M19.4 106.9a1.72 1.72 0 0 0-.1 2.3M19.5 107.4a1.6 1.6 0 0 1 1.8 1.6 .73 .73 0 0 1-.4 1 .73 .73 0 0 1-.9-.4 1.75 1.75 0 0 1-.5-2.2zM19.7 106.3l.7 .3M19.7 106.3l-.2 .5M19.8 107.8a1.16 1.16 0 0 1 1 1.7 1.16 1.16 0 0 1-1-1.7zM20.4 106.6h-.5l-.6 .3M20.4 106.6a2.5 2.5 0 0 1 1.3 1.2M20.4 106.6l.9 .1M21.3 106.7l.4 1.1M21.5 110.2l.5 .1M21.7 107.8a2.55 2.55 0 0 1 .4 1.8M21.7 107.8l.7 .9"/>
<path d="M22.1 109.6l-.2 .4-.6 .3M22.1 109.6l-.1 .7M22.3 106.1l.7 1 .4 1M22.3 106.1l-.7-.2a1.95 1.95 0 0 0-1.9 .4M22.3 106.1l-1 .6M22.4 108.7l-.3 .9M23.4 108.1l-.1 .7-.3 .9-1 .6M23.4 108.1l-1 .6M24 103.6a2 2 0 0 1 2.5 1.2 2.43 2.43 0 0 1 .2 3 2 2 0 0 1-2.5-1.2 2.43 2.43 0 0 1-.2-3zM24.1 103.5a1.69 1.69 0 0 1 2.5 .7 3 3 0 0 1 .7 3.2l-.7 .4M24.6 104.7a1.21 1.21 0 0 1 1.6 1.1 .69 .69 0 0 1 0 .9 .69 .69 0 0 1-1-.1l-.5-.5-.2-.6zM24.9 104.5a1.73 1.73 0 0 0 1.3 2.2"/>
<path d="M48.6 118a1.39 1.39 0 0 1 2.2 .4 3.2 3.2 0 0 1 .8 3.5 1.39 1.39 0 0 1-2.1-.4 3.2 3.2 0 0 1-.9-3.5zM48.9 117.8a1.75 1.75 0 0 1 2.5 .8 2.88 2.88 0 0 1 .6 3.1l-.6 .4M49.3 119a.85 .85 0 0 1 1.3 .4l.4 .9a.63 .63 0 0 1-.2 .8 .63 .63 0 0 1-.8-.2l-.5-.5-.3-.6zM49.7 118.8a1.72 1.72 0 0 0 1.2 2.2M57.1 113.9a.59 .59 0 0 1 .4-.7 .59 .59 0 0 1 .7 .2l.4 .5a3.2 3.2 0 0 1 .2 2.5 .95 .95 0 0 1-1.4-.5l-.3-1M57.1 113.9v1M58 113.3l-.9 .6M58.7 114l-1.6 .9M64.4 115.8a3 3 0 0 1-1.3 2.8l-2.1 1.2M64.4 115.8l-2.1 1.2M43.9 121.5a1.1 1.1 0 0 1 1.6 .4 1.98 1.98 0 0 1 .4 2.6 1.7 1.7 0 0 1-2-1.4l-.2-.7zM44 121.6a1.53 1.53 0 0 1 2 1.2l.1 .4a.86 .86 0 0 1-.3 1.2 .86 .86 0 0 1-1.2-.3 2 2 0 0 1-.6-2.5z"/>
<path d="M44 123.5a1.77 1.77 0 0 0 2.1 1.1M44.1 121.1a1.84 1.84 0 0 1 2.1 1.4l.3 1.1-.1 .7-.3 .3M44.1 121.1a1.72 1.72 0 0 0-.1 2.4M44.2 121.6a1.6 1.6 0 0 1 1.9 1.7 .73 .73 0 0 1-.4 1 .73 .73 0 0 1-1-.4 1.75 1.75 0 0 1-.5-2.3zM44.4 120.6l.7 .3M44.4 120.6l-.2 .5M44.5 122a1.16 1.16 0 0 1 1 1.8 1.16 1.16 0 0 1-1-1.8zM45.1 120.9h-.5l-.5 .2M45.1 120.9a2.5 2.5 0 0 1 1.4 1.2M45.1 120.9l.9 .1M46 121l.5 1.1M46.3 124.5l.5 .1"/>
<path d="M46.5 122.1a2.55 2.55 0 0 1 .4 1.7M46.5 122.1l.7 .9M46.9 123.8l-.3 .5-.5 .3M46.9 123.8l-.1 .8M47 120.4l.7 .9 .5 1.1M47 120.4l-.6-.2a1.95 1.95 0 0 0-2 .4M47 120.4l-1 .6M47.2 123l-.3 .8M48.2 122.4l-.1 .7-.3 .9-1 .6M48.2 122.4l-1 .6"/>
</g>
<g fill="none" stroke="#000" stroke-width=".2" stroke-dasharray="6.3 1.3 1.3 1.3 1.3 1.3">
<path d="M71.4 31.2l.3-.5M71.7 30.7a1.52 1.52 0 0 0-1.5-1.6M83 22.4h.1M85.5 39.4l.3-.6M85.8 38.8a1.52 1.52 0 0 0-1.5-1.6M98.1 30.3h.1M20.7 59.1l3.5-2.1M45.7 44.6l3.9-2.2M59.9 52.8l3.8-2.2M74.7 52.5l-1.7 1M87.6 46.5l.3-.6M87.9 45.9a1.52 1.52 0 0 0-1.5-1.6"/>
<path d="M18 60.6l.5-.3M18.7 61a1.1 1.1 0 0 0-1.3-1.2 1.25 1.25 0 0 0 1 1.7l.3-.5M32.2 68.8l.5-.3M32.9 69.2a1.1 1.1 0 0 0-1.3-1.2 1.25 1.25 0 0 0 1 1.7l.3-.5M34.9 67.2l3.5-2M74.7 77.2l-1.7 1M87.6 71.2l.3-.6M87.9 70.6a1.52 1.52 0 0 0-1.5-1.6M99.4 66.8l-1.6 1M112.4 60.8l.2-.6M112.6 60.2a1.52 1.52 0 0 0-1.5-1.6M20.8 83.7l-.5 .2"/>
<path d="M21 84.4a1.1 1.1 0 0 0-1.3-1.3 1.25 1.25 0 0 0 1 1.8l.3-.5M26 80.6l-3 1.8M45.5 97.9l-.5 .3M45.7 98.6a1.1 1.1 0 0 0-1.2-1.2 1.25 1.25 0 0 0 .9 1.7l.3-.5M50.8 94.9l-3.1 1.8M99.4 91.5l-1.6 1M112.4 85.5l.2-.6M112.6 84.9a1.52 1.52 0 0 0-1.5-1.6M20.8 108.3l-.5 .3M21 109a1.1 1.1 0 0 0-1.3-1.2 1.25 1.25 0 0 0 1 1.7l.3-.5M26 105.3l-3 1.8M50.8 119.6l-3.1 1.8"/>
<path d="M45.5 122.6l-.5 .3M45.7 123.3a1.1 1.1 0 0 0-1.2-1.2 1.25 1.25 0 0 0 .9 1.7l.3-.5"/>
</g>
<path d="M70.1 55.2l-5.9 3.4" fill="none" stroke="#000" stroke-width=".2" stroke-dasharray="6.3 1.3 1.3 1.3 1.3 1.3" stroke-dashoffset="3.4"/>
<path d="M33.9 76.1l-6.9 4M58.7 90.4l-7 4" fill="none" stroke="#000" stroke-width=".2" stroke-dasharray="6.3 1.3 1.3 1.3 1.3 1.3" stroke-dashoffset="5.5"/>
<path d="M70.1 79.9l-5.7 3.3" fill="none" stroke="#000" stroke-width=".2" stroke-dasharray="6.3 1.3 1.3 1.3 1.3 1.3" stroke-dashoffset="3.3"/>
<path d="M34.2 100.6l-7.2 4.2M58.9 114.9l-7.2 4.1" fill="none" stroke="#000" stroke-width=".2" stroke-dasharray="6.3 1.3 1.3 1.3 1.3 1.3" stroke-dashoffset="5.4"/>
<path d="M94.8 69.5l-30.4 17.6M94.8 94.2l-30.4 17.5" fill="none" stroke="#000" stroke-width=".2" stroke-dasharray="6.3 1.3 1.3 1.3 1.3 1.3" stroke-dashoffset="4.7"/>
<path d="M25.2 56.5l14-8.1M39.3 64.6l14.1-8.1" fill="none" stroke="#000" stroke-width=".2" stroke-dasharray="6.3 1.3 1.3 1.3 1.3 1.3" stroke-dashoffset="1.4"/>
<path d="M66.7 48.8l12.6-7.3" fill="none" stroke="#000" stroke-width=".2" stroke-dasharray="6.3 1.3 1.3 1.3 1.3 1.3" stroke-dashoffset="2.2"/>
<path d="M58 37.5l7.2-4.1" fill="none" stroke="#000" stroke-width=".2" stroke-dasharray="6.3 1.3 1.3 1.3 1.3 1.3" stroke-dashoffset="5.3"/>
<text font-size="8.5" x="198.9" y="195.5">A</text>
<text font-size="8.2" x="200.1" y="174.2">Left Side Carriage</text>
<g font-size="8.1">
<text x="67.6" y="8.9">2</text>
<text x="207.3" y="8.9">1</text>
<text x="4.4" y="56.2">B</text>
<text x="270.4" y="56.2">B</text>
<text x="3.7" y="164.1">A</text>
<text x="269.7" y="164.1">A</text>
<text x="67.6" y="212.4">2</text>
<text x="207.3" y="212.4">1</text>
</g>
<text font-size="6.3" x="213.7" y="194.1">CNC.02.30</text>
<g font-size="4.6">
<text x="39.7" y="26.5">7</text>
<text x="97.2" y="26.3">1</text>
<text x="129.2" y="88.1">3</text>
<text x="115.2" y="104">8</text>
<text x="101.3" y="112">6</text>
<text x="73.8" y="127.9">5</text>
<text x="110.8" y="128.6">NOTE:</text>
<text x="60.9" y="135.4">2</text>
<text x="110.8" y="134.1">1.</text>
<text x="120.8" y="134.1">FOR MATERIALS AND MANUFACTURING LINKS REFER TO</text>
<text x="47.4" y="143.2">4</text>
<text x="120.8" y="139.6">CNC_BOM.PDF</text>
<text x="110.8" y="145.1">2.</text>
<text x="120.8" y="145.1">FOR MORE INFORMATION SEE CAD FILE: LeftSideCarriage.SLDASM</text>
<text x="232.9" y="159.4">VR</text>
</g>
<g font-size="4.2">
<text x="151.5" y="17.1">ITEM</text>
<text x="152.4" y="21.3">NO.</text>
<text x="179" y="19.2">PART NUMBER</text>
<text x="228.9" y="19.2">DWG. NO.</text>
<text x="255.8" y="19.2">QTY.</text>
<text x="154.9" y="26.9">1</text>
<text x="163.1" y="26.9">ISO 7380 - M5 x 16 - 16N</text>
<text x="258.9" y="26.9">2</text>
<text x="154.9" y="32.5">2</text>
<text x="163.1" y="32.5">Washer DIN 125 - A 5.3</text>
<text x="258.9" y="32.5">6</text>
<text x="154.9" y="38.1">3</text>
<text x="163.1" y="38.1">head screw ISO 7380 M5 x 35</text>
<text x="235.7" y="38.1">No</text>
<text x="258.9" y="38.1">4</text>
<text x="154.9" y="43.7">4</text>
<text x="163.1" y="43.7">M5 NYLOC DIN 985</text>
<text x="235.7" y="43.7">No</text>
<text x="258.9" y="43.7">6</text>
<text x="154.9" y="49.3">5</text>
<text x="163.1" y="49.3">Left Side Base</text>
<text x="228.5" y="49.3">CNC.02.31</text>
<text x="259" y="49.3">1</text>
<text x="154.9" y="54.8">6</text>
<text x="163.2" y="54.8">Wheel Spacer 1</text>
<text x="228.5" y="54.8">CNC.02.22</text>
<text x="259" y="54.8">4</text>
<text x="154.9" y="61.2">7</text>
<text x="163.2" y="61.2">Corner Bracket 20х20L</text>
<text x="235.8" y="61.2">No</text>
<text x="259" y="61.2">2</text>
<text x="154.9" y="66.8">8</text>
<text x="163.2" y="66.8">Solid V-Wheel D=24 d=5</text>
<text x="235.8" y="66.8">No</text>
<text x="259" y="66.8">4</text>
</g>
<g font-size="3.9">
<text x="154.9" y="196.6">Vladimir Tyrkin</text>
<text x="154.9" y="201.6">veres.pcb@gmail.com</text>
</g>
<g font-size="3.4">
<text x="198.8" y="201.7">SCALE: 1:2</text>
<text x="217.7" y="201.8">WEIGHT: 0.19</text>
<text x="244.5" y="201.7">SHEET 1 OF 1</text>
</g>
<g font-size="3.2">
<text x="126.5" y="189.8">Multimaterial</text>
<text x="133.9" y="196.6">No</text>
</g>
<g font-size="2.1">
<text x="119.8" y="155.6">UNLESS OTHERWISE SPECIFIED:</text>
<text x="119.2" y="161.4">BREAK ALL SHARP EDGES</text>
<text x="154.8" y="161">DRAWN</text>
<text x="175.4" y="156.2">NAME</text>
<text x="187.9" y="156.2">DATE</text>
<text x="119.2" y="164">DIMENSIONS ARE IN MILLIMETERS</text>
<text x="119.2" y="166.7">TOLERANCES:</text>
<text x="154.9" y="165.8">CHECKED</text>
<text x="197.8" y="165">TITLE:</text>
<text x="119.2" y="169.3">FRACTIONAL</text>
<text x="119.2" y="172">ANGULAR: MACH</text>
<text x="139.5" y="172">BEND</text>
<text x="154.8" y="170.5">ENG APPR.</text>
<text x="119.2" y="174.6">TWO PLACE DECIMAL</text>
<text x="119.2" y="177.3">THREE PLACE DECIMAL</text>
<text x="154.9" y="180">Q.A.</text>
<text x="154.9" y="175.2">MFG APPR.</text>
<text x="119.2" y="180.2">INTERPRET GEOMETRIC</text>
<text x="119.2" y="182.3">TOLERANCING PER:</text>
<text x="154.9" y="184.2">COMMENTS:</text>
<text x="119.1" y="186.3">MATERIAL</text>
<text x="198.7" y="187">SIZE</text>
<text x="207.5" y="187">DWG. NO.</text>
<text x="256.5" y="187.1">REV</text>
<text x="75.5" y="195.8">NEXT ASSY</text>
<text x="100.9" y="195.7">USED ON</text>
<text x="119.1" y="193.1">FINISH</text>
<text x="86.9" y="201.6">APPLICATION</text>
<text x="123.8" y="201.6">DO NOT SCALE DRAWING</text>
</g>
<g font-size="2">
<text x="31.5" y="183">PROPRIETARY AND CONFIDENTIAL</text>
<text x="27.8" y="186.6">THE INFORMATION CONTAINED IN THIS</text>
<text x="27.8" y="189.1">DRAWING IS THE SOLE PROPERTY OF</text>
<text x="27.8" y="191.6">VR. ANY REPRODUCTION IN PART</text>
<text x="27.8" y="194.2">OR AS A WHOLE WITHOUT THE WRITTEN</text>
<text x="27.8" y="196.7">PERMISSION OF VR IS PROHIBITED.</text>
</g>
</svg>
